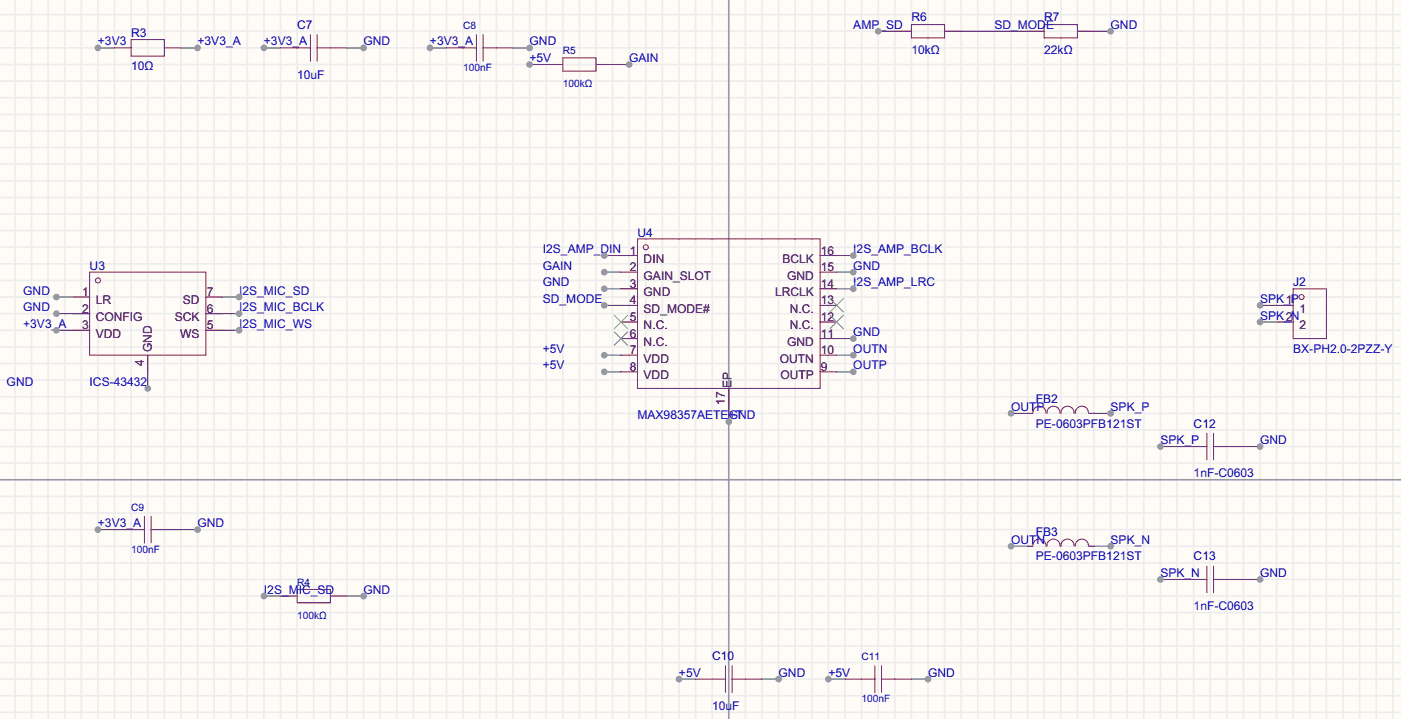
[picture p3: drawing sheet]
<svg xmlns="http://www.w3.org/2000/svg" width="214mm" height="110mm" viewBox="0 0 214 110" stroke-linecap="round" stroke-linejoin="round" font-family="sans-serif">
<path d="M0 0h214.4v109.9h-214.4z" fill="#fffcf7"/>
<g fill="none" stroke="#ededed" stroke-width=".25">
<path d="M2.3 0v109.9M4.8 0v109.9M7.4 0v109.9M9.9 0v109.9M12.4 0v109.9M15 0v109.9M17.5 0v109.9M20.1 0v109.9M22.6 0v109.9M25.1 0v109.9M27.7 0v109.9M30.2 0v109.9"/>
<path d="M32.8 0v109.9M35.3 0v109.9M37.8 0v109.9M40.4 0v109.9M42.9 0v109.9M45.5 0v109.9M48 0v109.9M50.5 0v109.9M53.1 0v109.9M55.6 0v109.9M58.2 0v109.9M60.7 0v109.9"/>
<path d="M63.2 0v109.9M65.8 0v109.9M68.3 0v109.9M70.9 0v109.9M73.4 0v109.9M75.9 0v109.9M78.5 0v109.9M81 0v109.9M83.6 0v109.9M86.1 0v109.9M88.6 0v109.9M91.2 0v109.9"/>
<path d="M93.7 0v109.9M96.3 0v109.9M98.8 0v109.9M101.3 0v109.9M103.9 0v109.9M106.4 0v109.9M109 0v109.9M111.5 0v109.9M114 0v109.9M116.6 0v109.9M119.1 0v109.9M121.7 0v109.9"/>
<path d="M124.2 0v109.9M126.7 0v109.9M129.3 0v109.9M131.8 0v109.9M134.4 0v109.9M136.9 0v109.9M139.4 0v109.9M142 0v109.9M144.5 0v109.9M147.1 0v109.9M149.6 0v109.9M152.1 0v109.9"/>
<path d="M154.7 0v109.9M157.2 0v109.9M159.8 0v109.9M162.3 0v109.9M164.8 0v109.9M167.4 0v109.9M169.9 0v109.9M172.5 0v109.9M175 0v109.9M177.5 0v109.9M180.1 0v109.9M182.6 0v109.9"/>
<path d="M185.2 0v109.9M187.7 0v109.9M190.2 0v109.9M192.8 0v109.9M195.3 0v109.9M197.9 0v109.9M200.4 0v109.9M202.9 0v109.9M205.5 0v109.9M208 0v109.9M210.6 0v109.9M213.1 0v109.9"/>
<path d="M0 2.2h214.4M0 4.8h214.4M0 7.3h214.4M0 9.9h214.4M0 12.4h214.4M0 14.9h214.4M0 17.5h214.4M0 20h214.4M0 22.6h214.4M0 25.1h214.4M0 27.6h214.4M0 30.2h214.4"/>
<path d="M0 32.7h214.4M0 35.3h214.4M0 37.8h214.4M0 40.3h214.4M0 42.9h214.4M0 45.4h214.4M0 48h214.4M0 50.5h214.4M0 53h214.4M0 55.6h214.4M0 58.1h214.4M0 60.7h214.4"/>
<path d="M0 63.2h214.4M0 65.7h214.4M0 68.3h214.4M0 70.8h214.4M0 73.4h214.4M0 75.9h214.4M0 78.4h214.4M0 81h214.4M0 83.5h214.4M0 86.1h214.4M0 88.6h214.4M0 91.1h214.4"/>
<path d="M0 93.7h214.4M0 96.2h214.4M0 98.8h214.4M0 101.3h214.4M0 103.8h214.4M0 106.4h214.4M0 108.9h214.4"/>
</g>
<path d="M111.5 0v109.9M0 73.4h214.4" fill="none" stroke="#999" stroke-width=".25"/>
<g fill="none" stroke="#a10000" stroke-width=".15">
<path d="M20.1 6.1h5v2.5h-5zM45.5 7.3h2M47.5 5.3v4.1M48.5 7.3h2M48.5 5.3v4.1M70.9 7.3h2M72.9 5.3v4.1M73.9 7.3h2M73.9 5.3v4.1M86.1 8.8h5.1v2.1h-5.1zM139.4 3.8h5.1v2h-5.1zM159.8 3.8h5v2h-5z"/>
<path d="M97.5 36.5h28v22.9h-28zM13.7 41.6h17.8v12.7h-17.8zM197.9 44.2h5v7.6h-5zM22.1 79v4M23.1 79v4M158 63.2a1.01 1.01 0 0 1 1-1.1 1.01 1.01 0 0 1 1 1.1M160.2 63.2a1.01 1.01 0 0 1 1-1.1 1.01 1.01 0 0 1 1 1.1M162.3 63.2a1.01 1.01 0 0 1 1-1.1 1.01 1.01 0 0 1 1 1.1M164.5 63.2a1.01 1.01 0 0 1 1-1.1 1.01 1.01 0 0 1 1 1.1M182.6 68.3h2.1M184.7 66.3v4M185.7 68.3h2"/>
<path d="M185.7 66.3v4M20.1 81h2M23.1 81h2M45.5 90.1h5v2.1h-5zM158 83.5a1.01 1.01 0 0 1 1-1.1 1.01 1.01 0 0 1 1 1.1M160.2 83.5a1.01 1.01 0 0 1 1-1.1 1.01 1.01 0 0 1 1 1.1M162.3 83.5a1.01 1.01 0 0 1 1-1.1 1.01 1.01 0 0 1 1 1.1M164.5 83.5a1.01 1.01 0 0 1 1-1.1 1.01 1.01 0 0 1 1 1.1M182.6 88.6h2.1M184.7 86.6v4M185.7 86.6v4M185.7 88.6h2"/>
<path d="M109 103.8h2M111 101.8v4.1M112 103.8h2M112 101.8v4.1M131.8 103.8h2.1M133.9 101.8v4.1M134.9 103.8h2M134.9 101.8v4.1"/>
<circle cx="98.8" cy="37.8" r=".38"/>
<circle cx="15" cy="42.9" r=".38"/>
<circle cx="199.1" cy="45.4" r=".38"/>
</g>
<g fill="none" stroke="#870000" stroke-width=".15">
<path d="M17.5 7.3h2.6M25.1 7.3h2.6M42.9 7.3h2.6M50.5 7.3h2.6M68.3 7.3h2.6M75.9 7.3h2.6M83.6 9.9h2.5M91.2 9.9h2.5M136.9 4.8h2.5M144.5 4.8h2.6M157.2 4.8h2.6M164.8 4.8h2.6"/>
<path d="M95 39.1h2.5M125.5 39.1h2.5M11.2 45.4h2.5M11.2 48h2.5M11.2 50.5h2.5M22.6 54.3v2.6M31.5 45.4h2.5M31.5 48h2.5M31.5 50.5h2.5M95 41.6h2.5M95 44.2h2.5M95 46.7h2.5"/>
<path d="M95 49.2h2.5M95 51.8h2.5M95 54.3h2.5M95 56.9h2.5M111.5 59.4v2.5M125.5 41.6h2.5M125.5 44.2h2.5M125.5 46.7h2.5M125.5 49.2h2.5M125.5 51.8h2.5M125.5 54.3h2.5M125.5 56.9h2.5"/>
<path d="M195.3 46.7h2.6M195.3 49.2h2.6M157.2 63.2h.8M166.6 63.2h.8M180.1 68.3h2.5M187.7 68.3h2.5M17.5 81h2.6M25.1 81h2.6M42.9 91.1h2.6M50.5 91.1h2.6M157.2 83.5h.8M166.6 83.5h.8"/>
<path d="M180.1 88.6h2.5M187.7 88.6h2.5M106.4 103.8h2.6M114 103.8h2.6M129.3 103.8h2.5M136.9 103.8h2.5"/>
</g>
<path d="M94 48.2l2 2M94 50.8l2 2M96 48.2l-2 2M96 50.8l-2 2M127 48.2l2 2M127 45.7l2 2M129 48.2l-2 2M129 45.7l-2 2" fill="none" stroke="#3c3" stroke-width=".15"/>
<path d="M8.6 45.4h2.6" fill="none" stroke="#008700" stroke-width=".15"/>
<circle cx="8.6" cy="45.4" r=".51" fill="#999"/>
<path d="M8.6 48h2.6" fill="none" stroke="#008700" stroke-width=".15"/>
<circle cx="8.6" cy="48" r=".51" fill="#999"/>
<path d="M8.6 50.5h2.6" fill="none" stroke="#008700" stroke-width=".15"/>
<circle cx="8.6" cy="50.5" r=".51" fill="#999"/>
<path d="M22.6 56.9v2.5" fill="none" stroke="#008700" stroke-width=".15"/>
<circle cx="22.6" cy="59.4" r=".51" fill="#999"/>
<path d="M34 50.5h2.6" fill="none" stroke="#008700" stroke-width=".15"/>
<circle cx="36.6" cy="50.5" r=".51" fill="#999"/>
<path d="M34 48h2.6" fill="none" stroke="#008700" stroke-width=".15"/>
<circle cx="36.6" cy="48" r=".51" fill="#999"/>
<path d="M34 45.4h2.6" fill="none" stroke="#008700" stroke-width=".15"/>
<circle cx="36.6" cy="45.4" r=".51" fill="#999"/>
<path d="M92.5 39.1h2.5" fill="none" stroke="#008700" stroke-width=".15"/>
<circle cx="92.5" cy="39.1" r=".51" fill="#999"/>
<path d="M92.5 41.6h2.5" fill="none" stroke="#008700" stroke-width=".15"/>
<circle cx="92.5" cy="41.6" r=".51" fill="#999"/>
<path d="M92.5 44.2h2.5" fill="none" stroke="#008700" stroke-width=".15"/>
<circle cx="92.5" cy="44.2" r=".51" fill="#999"/>
<path d="M92.5 46.7h2.5" fill="none" stroke="#008700" stroke-width=".15"/>
<circle cx="92.5" cy="46.7" r=".51" fill="#999"/>
<path d="M92.5 54.3h2.5" fill="none" stroke="#008700" stroke-width=".15"/>
<circle cx="92.5" cy="54.3" r=".51" fill="#999"/>
<path d="M92.5 56.9h2.5" fill="none" stroke="#008700" stroke-width=".15"/>
<circle cx="92.5" cy="56.9" r=".51" fill="#999"/>
<path d="M128 56.9h2.6" fill="none" stroke="#008700" stroke-width=".15"/>
<circle cx="130.6" cy="56.9" r=".51" fill="#999"/>
<path d="M128 54.3h2.6" fill="none" stroke="#008700" stroke-width=".15"/>
<circle cx="130.6" cy="54.3" r=".51" fill="#999"/>
<path d="M128 51.8h2.6" fill="none" stroke="#008700" stroke-width=".15"/>
<circle cx="130.6" cy="51.8" r=".51" fill="#999"/>
<path d="M128 44.2h2.6" fill="none" stroke="#008700" stroke-width=".15"/>
<circle cx="130.6" cy="44.2" r=".51" fill="#999"/>
<path d="M128 41.6h2.6" fill="none" stroke="#008700" stroke-width=".15"/>
<circle cx="130.6" cy="41.6" r=".51" fill="#999"/>
<path d="M128 39.1h2.6" fill="none" stroke="#008700" stroke-width=".15"/>
<circle cx="130.6" cy="39.1" r=".51" fill="#999"/>
<path d="M111.5 61.9v2.6" fill="none" stroke="#008700" stroke-width=".15"/>
<circle cx="111.5" cy="64.5" r=".51" fill="#999"/>
<path d="M192.8 46.7h2.5" fill="none" stroke="#008700" stroke-width=".15"/>
<circle cx="192.8" cy="46.7" r=".51" fill="#999"/>
<path d="M192.8 49.2h2.5" fill="none" stroke="#008700" stroke-width=".15"/>
<circle cx="192.8" cy="49.2" r=".51" fill="#999"/>
<path d="M53.1 91.1h2.5" fill="none" stroke="#008700" stroke-width=".15"/>
<circle cx="55.6" cy="91.1" r=".51" fill="#999"/>
<path d="M40.4 91.1h2.5" fill="none" stroke="#008700" stroke-width=".15"/>
<circle cx="40.4" cy="91.1" r=".51" fill="#999"/>
<path d="M93.7 9.9h2.6" fill="none" stroke="#008700" stroke-width=".15"/>
<circle cx="96.3" cy="9.9" r=".51" fill="#999"/>
<path d="M81 9.9h2.6" fill="none" stroke="#008700" stroke-width=".15"/>
<circle cx="81" cy="9.9" r=".51" fill="#999"/>
<path d="M134.4 4.8h2.5" fill="none" stroke="#008700" stroke-width=".15"/>
<circle cx="134.4" cy="4.8" r=".51" fill="#999"/>
<path d="M167.4 4.8h2.5" fill="none" stroke="#008700" stroke-width=".15"/>
<circle cx="169.9" cy="4.8" r=".51" fill="#999"/>
<path d="M40.4 7.3h2.5" fill="none" stroke="#008700" stroke-width=".15"/>
<circle cx="40.4" cy="7.3" r=".51" fill="#999"/>
<path d="M53.1 7.3h2.5" fill="none" stroke="#008700" stroke-width=".15"/>
<circle cx="55.6" cy="7.3" r=".51" fill="#999"/>
<path d="M103.9 103.8h2.5" fill="none" stroke="#008700" stroke-width=".15"/>
<circle cx="103.9" cy="103.8" r=".51" fill="#999"/>
<path d="M116.6 103.8h2.5" fill="none" stroke="#008700" stroke-width=".15"/>
<circle cx="119.1" cy="103.8" r=".51" fill="#999"/>
<path d="M65.8 7.3h2.5" fill="none" stroke="#008700" stroke-width=".15"/>
<circle cx="65.8" cy="7.3" r=".51" fill="#999"/>
<path d="M78.5 7.3h2.5" fill="none" stroke="#008700" stroke-width=".15"/>
<circle cx="81" cy="7.3" r=".51" fill="#999"/>
<path d="M15 81h2.5" fill="none" stroke="#008700" stroke-width=".15"/>
<circle cx="15" cy="81" r=".51" fill="#999"/>
<path d="M27.7 81h2.5" fill="none" stroke="#008700" stroke-width=".15"/>
<circle cx="30.2" cy="81" r=".51" fill="#999"/>
<path d="M126.7 103.8h2.6" fill="none" stroke="#008700" stroke-width=".15"/>
<circle cx="126.7" cy="103.8" r=".51" fill="#999"/>
<path d="M139.4 103.8h2.6" fill="none" stroke="#008700" stroke-width=".15"/>
<circle cx="142" cy="103.8" r=".51" fill="#999"/>
<path d="M154.7 63.2h2.5" fill="none" stroke="#008700" stroke-width=".15"/>
<circle cx="154.7" cy="63.2" r=".51" fill="#999"/>
<path d="M167.4 63.2h2.5" fill="none" stroke="#008700" stroke-width=".15"/>
<circle cx="169.9" cy="63.2" r=".51" fill="#999"/>
<path d="M154.7 83.5h2.5" fill="none" stroke="#008700" stroke-width=".15"/>
<circle cx="154.7" cy="83.5" r=".51" fill="#999"/>
<path d="M167.4 83.5h2.5" fill="none" stroke="#008700" stroke-width=".15"/>
<circle cx="169.9" cy="83.5" r=".51" fill="#999"/>
<path d="M190.2 68.3h2.6" fill="none" stroke="#008700" stroke-width=".15"/>
<circle cx="192.8" cy="68.3" r=".51" fill="#999"/>
<path d="M177.5 68.3h2.6" fill="none" stroke="#008700" stroke-width=".15"/>
<circle cx="177.5" cy="68.3" r=".51" fill="#999"/>
<path d="M190.2 88.6h2.6" fill="none" stroke="#008700" stroke-width=".15"/>
<circle cx="192.8" cy="88.6" r=".51" fill="#999"/>
<path d="M177.5 88.6h2.6" fill="none" stroke="#008700" stroke-width=".15"/>
<circle cx="177.5" cy="88.6" r=".51" fill="#999"/>
<path d="M27.7 7.3h2.5" fill="none" stroke="#008700" stroke-width=".15"/>
<circle cx="30.2" cy="7.3" r=".51" fill="#999"/>
<path d="M15 7.3h2.5" fill="none" stroke="#008700" stroke-width=".15"/>
<circle cx="15" cy="7.3" r=".51" fill="#999"/>
<path d="M147.1 4.8h10.1" fill="none" stroke="#008700" stroke-width=".15"/>
<g font-size="1.8" fill="#000080">
<text x="20.1" y="5.7">R3</text>
<text x="45.5" y="4.4">C7</text>
<text x="139.4" y="3.1">R6</text>
<text x="159.8" y="3.1">R7</text>
<text x="13.7" y="41.2">U3</text>
<text x="97.5" y="36.2">U4</text>
<text x="197.9" y="43.8">J2</text>
<text x="158.5" y="61.6">FB2</text>
<text x="182.6" y="65.4">C12</text>
<text x="158.5" y="81.9">FB3</text>
<text x="182.6" y="85.7">C13</text>
<text x="109" y="100.9">C10</text>
</g>
<g font-size="1.8" fill="#00f">
<text x="130.6" y="4.4">AMP_SD</text>
<text x="152.1" y="4.4">SD_MODE</text>
<text x="169.9" y="4.4">GND</text>
<text x="15" y="7">+3V3</text>
<text x="20.1" y="10.8">10Ω</text>
<text x="30.2" y="7">+3V3_A</text>
<text x="40.4" y="7">+3V3_A</text>
<text x="55.6" y="7">GND</text>
<text x="65.8" y="7">+3V3_A</text>
<text x="81" y="9.5">+5V</text>
<text x="81" y="7">GND</text>
<text x="96.3" y="9.5">GAIN</text>
<text x="139.4" y="8.2">10kΩ</text>
<text x="159.8" y="8.2">22kΩ</text>
<text x="45.5" y="12">10uF</text>
<text x="83.1" y="38.7">I2S_AMP_DIN</text>
<text x="83.1" y="41.2">GAIN</text>
<text x="130.6" y="41.2">GND</text>
<text x="130.6" y="38.7">I2S_AMP_BCLK</text>
<text x="3.6" y="45.1">GND</text>
<text x="3.6" y="47.6">GND</text>
<text x="36.6" y="47.6">I2S_MIC_BCLK</text>
<text x="36.6" y="45.1">I2S_MIC_SD</text>
<text x="83.1" y="43.8">GND</text>
<text x="83.1" y="46.3">SD_MODE</text>
<text x="130.6" y="43.8">I2S_AMP_LRC</text>
<text x="192.8" y="46.3">SPK_P</text>
<text x="3.6" y="50.1">+3V3_A</text>
<text x="36.6" y="50.1">I2S_MIC_WS</text>
<text x="83.1" y="53.9">+5V</text>
<text x="130.6" y="53.9">OUTN</text>
<text x="130.6" y="51.4">GND</text>
<text x="192.8" y="48.9">SPK_N</text>
<text x="197.9" y="53.9">BX-PH2.0-2PZZ-Y</text>
<text x="1" y="59">GND</text>
<text x="13.7" y="59">ICS-43432</text>
<text x="83.1" y="56.5">+5V</text>
<text x="130.6" y="56.5">OUTP</text>
<text x="97.5" y="64.1">MAX98357AETE+T</text>
<text x="111.5" y="64.1">GND</text>
<text x="154.7" y="62.8">OUTP</text>
<text x="158.5" y="65.4">PE-0603PFB121ST</text>
<text x="169.9" y="62.8">SPK_P</text>
<text x="177.5" y="67.9">SPK_P</text>
<text x="192.8" y="67.9">GND</text>
<text x="182.6" y="73">1nF-C0603</text>
<text x="15" y="80.6">+3V3_A</text>
<text x="30.2" y="80.6">GND</text>
<text x="154.7" y="83.2">OUTN</text>
<text x="169.9" y="83.2">SPK_N</text>
<text x="158.5" y="85.7">PE-0603PFB121ST</text>
<text x="177.5" y="88.2">SPK_N</text>
<text x="192.8" y="88.2">GND</text>
<text x="40.4" y="90.8">I2S_MIC_SD</text>
<text x="55.6" y="90.8">GND</text>
<text x="182.6" y="93.3">1nF-C0603</text>
<text x="103.9" y="103.5">+5V</text>
<text x="119.1" y="103.5">GND</text>
<text x="126.7" y="103.5">+5V</text>
<text x="142" y="103.5">GND</text>
<text x="109" y="108.6">10uF</text>
</g>
<g font-size="1.8">
<text x="96.4" y="38.9">1</text>
<text x="96.4" y="41.5">2</text>
<text x="98.5" y="40.2">DIN</text>
<text x="119.7" y="40.2">BCLK</text>
<text x="125.6" y="41.5">15</text>
<text x="125.6" y="38.9">16</text>
<text x="12.6" y="45.3">1</text>
<text x="12.6" y="47.8">2</text>
<text x="14.7" y="46.6">LR</text>
<text x="28" y="46.6">SD</text>
<text x="31.6" y="47.8">6</text>
<text x="31.6" y="45.3">7</text>
<text x="96.4" y="44">3</text>
<text x="96.4" y="46.6">4</text>
<text x="98.5" y="42.7">GAIN_SLOT</text>
<text x="98.5" y="45.3">GND</text>
<text x="98.5" y="47.8">SD_MODE#</text>
<text x="118.6" y="45.3">LRCLK</text>
<text x="120.4" y="42.7">GND</text>
<text x="120.8" y="47.8">N.C.</text>
<text x="125.6" y="46.6">13</text>
<text x="125.6" y="44">14</text>
<text x="196.7" y="46.6">1</text>
<text x="198.8" y="47.8">1</text>
<text x="12.6" y="50.4">3</text>
<text x="14.7" y="49.1">CONFIG</text>
<text x="14.7" y="51.6">VDD</text>
<text x="23.3" y="53.9" transform="rotate(-90 23.3 53.9)">GND</text>
<text x="26.8" y="49.1">SCK</text>
<text x="27.6" y="51.6">WS</text>
<text x="31.6" y="50.4">5</text>
<text x="96.4" y="49.1">5</text>
<text x="96.4" y="51.6">6</text>
<text x="98.5" y="50.4">N.C.</text>
<text x="98.5" y="52.9">N.C.</text>
<text x="120.4" y="52.9">GND</text>
<text x="120.8" y="50.4">N.C.</text>
<text x="125.6" y="51.6">11</text>
<text x="125.6" y="49.1">12</text>
<text x="196.7" y="49.1">2</text>
<text x="198.8" y="50.4">2</text>
<text x="22" y="56" transform="rotate(-90 22 56)">4</text>
<text x="96.4" y="54.2">7</text>
<text x="96.4" y="56.7">8</text>
<text x="98.5" y="55.4">VDD</text>
<text x="98.5" y="58">VDD</text>
<text x="111.9" y="59.4" transform="rotate(-90 111.9 59.4)">EP</text>
<text x="119.3" y="55.4">OUTN</text>
<text x="119.4" y="58">OUTP</text>
<text x="125.6" y="56.7">9</text>
<text x="125.6" y="54.2">10</text>
<text x="110.9" y="61.9" transform="rotate(-90 110.9 61.9)">17</text>
</g>
<g font-size="1.6" fill="#000080">
<text x="70.9" y="4.5">C8</text>
<text x="86.1" y="8.3">R5</text>
<text x="20.1" y="78.1">C9</text>
<text x="45.5" y="89.6">R4</text>
<text x="131.8" y="101">C11</text>
</g>
<g font-size="1.6" fill="#00f">
<text x="70.9" y="10.8">100nF</text>
<text x="86.1" y="13.4">100kΩ</text>
<text x="20.1" y="84.5">100nF</text>
<text x="45.5" y="94.6">100kΩ</text>
<text x="131.8" y="107.3">100nF</text>
</g>
</svg>
